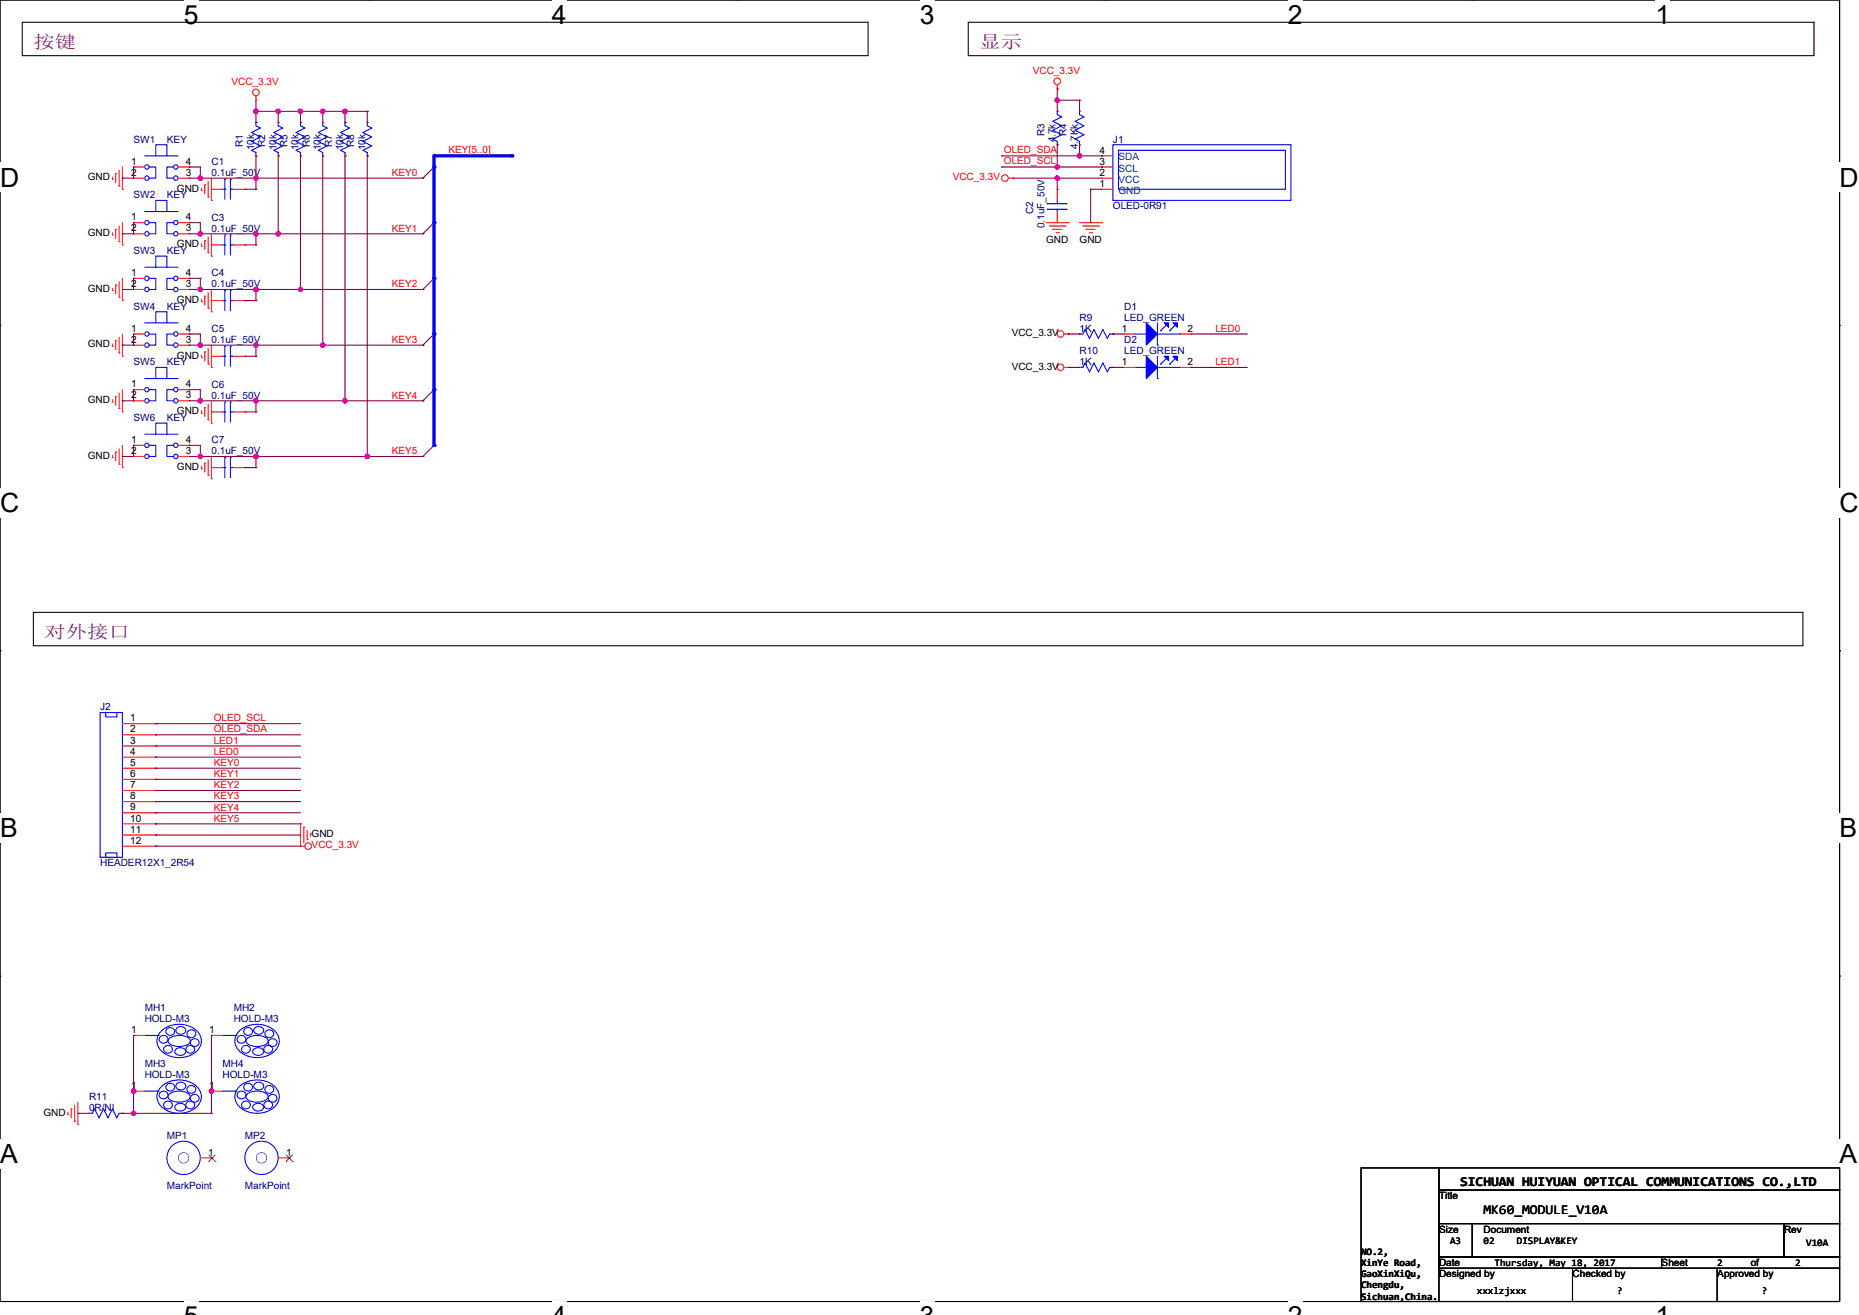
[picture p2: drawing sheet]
<svg xmlns="http://www.w3.org/2000/svg" width="297mm" height="210mm" viewBox="0 0 297 210" stroke-linecap="round" stroke-linejoin="round" font-family="sans-serif">
<path d="M0 0h293.9v207.8h-293.9z" fill="none" stroke="#000" stroke-width=".17"/>
<g fill="#fff">
<path d="M29.4 0h2.3v4.7h-2.3z"/>
<path d="M29.4 207.8h2.3v2.2h-2.3z"/>
</g>
<path d="M58.8 0h.1M58.8 207.8h.1" fill="none" stroke="#000" stroke-width=".17"/>
<g fill="#fff">
<path d="M88.2 0h2.3v4.7h-2.3z"/>
<path d="M88.2 207.8h2.3v2.2h-2.3z"/>
</g>
<path d="M117.6 0h.1M117.6 207.8h.1" fill="none" stroke="#000" stroke-width=".17"/>
<g fill="#fff">
<path d="M146.9 0h2.4v4.7h-2.4z"/>
<path d="M146.9 207.8h2.4v2.2h-2.4z"/>
</g>
<path d="M176.3 0h.1M176.3 207.8h.1" fill="none" stroke="#000" stroke-width=".17"/>
<g fill="#fff">
<path d="M205.7 0h2.4v4.7h-2.4z"/>
<path d="M205.7 207.8h2.4v2.2h-2.4z"/>
</g>
<path d="M235.1 0h.1M235.1 207.8h.1" fill="none" stroke="#000" stroke-width=".17"/>
<g fill="#fff">
<path d="M264.5 0h2.4v4.7h-2.4z"/>
<path d="M264.5 207.8h2.4v2.2h-2.4z"/>
<path d="M0 26h3.1v4.7h-3.1z"/>
<path d="M293.9 26h3.1v4.7h-3.1z"/>
<path d="M0 77.9h3.1v4.8h-3.1z"/>
<path d="M293.9 77.9h3.1v4.8h-3.1z"/>
</g>
<path d="M0 52h.1M293.9 52h.1" fill="none" stroke="#000" stroke-width=".17"/>
<g fill="#fff">
<path d="M0 129.9h2.8v4.7h-2.8z"/>
<path d="M293.9 129.9h2.8v4.7h-2.8z"/>
</g>
<path d="M0 103.9h.1M293.9 103.9h.1" fill="none" stroke="#000" stroke-width=".17"/>
<g fill="#fff">
<path d="M0 181.9h2.8v4.7h-2.8z"/>
<path d="M293.9 181.9h2.8v4.7h-2.8z"/>
</g>
<g fill="none" stroke="#000" stroke-width=".17">
<path d="M3.6 3.6h135.1v5.3h-135.1zM154.7 3.6h135.1v5.3h-135.1zM5.3 97.8h282.7v5.3h-282.7zM0 155.9h.1M293.9 155.9h.1M217.4 186.5h12.5v21.3h-12.5zM229.9 186.5h64v3.6h-64zM229.9 190.1h64v5.3h-64zM229.9 195.4h5.3v5.3h-5.3zM235.2 195.4h49.8v5.3h-49.8zM285 195.4h8.9v5.3h-8.9zM229.9 200.7h35.6v1.8h-35.6z"/>
<path d="M251.2 207.8h.1M251.2 202.5v5.3M265.5 200.7h28.4v1.8h-28.4zM274.3 207.8h.1M274.3 202.5v5.3M293.9 202.5v5.3h-64"/>
</g>
<g fill="none" stroke="#f00" stroke-width=".17">
<path d="M40.9 16h.1M40.9 19.6h.1M40.9 15.3v.7M44.4 19.6h.1M48 19.6h.1M51.6 19.6h.1M55.1 19.6h.1M58.7 19.6h.1M168.9 14.2h.1M168.9 17.8h.1M168.9 13.5v.7M172.5 17.8h.1"/>
<path d="M18 28.6h.1M18 37.5h.1M18 28.3v.3M18 37.2v.3M18.5 27.7h.1M18.5 36.6h.1M18.5 27.7v1.5M18.5 36.6v1.4M19 29.7h.1M19 38.6h.1M19 27.2v2.5M19 36.1v2.5"/>
<path d="M19.6 30.2h.1M19.6 39.1h.1M19.6 26.7v3.5M19.6 35.6v3.5M21.3 26.7h.1M21.3 28.4h.1M21.3 35.6h.1M21.3 37.3h.1M21.3 28.4h1.8M21.3 35.6h1.8M21.3 26.7h1.8M21.3 37.3h1.8"/>
<path d="M28.4 28.4h1.8M28.4 35.6h1.8M28.4 26.7h1.8M28.4 37.3h1.8M30.2 26.7h.1M30.2 28.4h.1M30.2 35.6h.1M30.2 37.3h.1M32.2 30.4h.1M32.2 39.3h.1M32.2 30v.4M32.2 38.9v.4"/>
<path d="M32.7 29.5h.1M32.7 38.4h.1M32.7 29.5v1.4M32.7 38.4v1.4M33.3 31.5h.1M33.3 29v2.5M33.3 37.9v2.5M33.8 32h.1M33.8 30.2h.1M33.8 39.1h.1M33.8 28.4v3.6M33.8 37.3v3.6"/>
<path d="M33.8 30.2h1.8M33.8 39.1h1.8M37.3 30.2h1.8M37.3 39.1h1.8M39.1 30.2h.1M39.1 39.1h.1M40.9 24.9h.1M44.4 24.9h.1M48 24.9h.1M51.6 24.9h.1M55.1 24.9h.1M58.7 24.9h.1"/>
<path d="M161.1 28.4h.7M161.8 28.4h.1M167.1 35.6h3.6M167.7 36.1h2.5M168.2 36.6h.1M168.2 36.6h1.4M168.7 37.2h.4M168.9 35.6h.1M168.9 30.2h.1M168.9 23.1h.1M168.9 30.2v1.8M168.9 33.8v1.8"/>
<path d="M169.1 37.2h.1M170.2 36.1h.1M170.7 35.6h.1M172.5 23.1h.1M172.5 35.6h3.5M173 36.1h2.5M173.5 36.6h.1M173.5 36.6h1.5M174.1 37.2h.3M174.4 37.2h.1M175.5 36.1h.1M176 35.6h.1"/>
<path d="M176 24.9h.1M176 26.7h.1M176 28.4h.1M176 30.2h.1M176 28.4h1.8M176 30.2h1.8M176 26.7h1.8M176 24.9h1.8M18 46.4h.1M18 55.3h.1M18 46v.4M18 54.9v.4"/>
<path d="M18.5 45.5h.1M18.5 54.4h.1M18.5 45.5v1.4M18.5 54.4v1.4M19 47.5h.1M19 56.4h.1M19 45v2.5M19 53.9v2.5M19.6 48h.1M19.6 56.9h.1M19.6 44.4v3.6M19.6 53.3v3.6"/>
<path d="M21.3 53.3h.1M21.3 55.1h.1M21.3 44.4h.1M21.3 46.2h.1M21.3 53.3h1.8M21.3 55.1h1.8M21.3 44.4h1.8M21.3 46.2h1.8M28.4 53.3h1.8M28.4 55.1h1.8M28.4 44.4h1.8M28.4 46.2h1.8"/>
<path d="M30.2 53.3h.1M30.2 55.1h.1M30.2 44.4h.1M30.2 46.2h.1M32.2 48.2h.1M32.2 57.1h.1M32.2 47.8v.4M32.2 56.7v.4M32.7 47.3h.1M32.7 56.2h.1M32.7 47.3v1.4M32.7 56.2v1.4"/>
<path d="M33.3 40.4h.1M33.3 49.3h.1M33.3 58.1h.1M33.3 46.8v2.5M33.3 55.6v2.5M33.8 40.9h.1M33.8 49.8h.1M33.8 58.7h.1M33.8 48h.1M33.8 56.9h.1M33.8 46.2v3.6M33.8 55.1v3.6"/>
<path d="M33.8 48h1.8M33.8 56.9h1.8M37.3 48h1.8M37.3 56.9h1.8M39.1 48h.1M39.1 56.9h.1M170 53.3h.7M170 58.7h.7M170.7 53.3h.1M170.7 58.7h.1M172.5 58.7h.1M172.5 53.3h.1"/>
<path d="M177.8 58.7h.1M177.8 53.3h.1M179.6 58.7h.1M179.6 53.3h.1M179.6 53.3h1.8M179.6 58.7h1.8M188.5 53.3h1.7M188.5 58.7h1.7M190.2 58.7h.1M190.2 53.3h.1M18 64.2h.1M18 73.1h.1"/>
<path d="M18 63.8v.4M18 72.7v.4M18.5 63.3h.1M18.5 72.2h.1M18.5 63.3v1.4M18.5 72.2v1.4M19 65.3h.1M19 74.1h.1M19 62.8v2.5M19 71.6v2.5M19.6 65.8h.1M19.6 74.7h.1"/>
<path d="M19.6 62.2v3.6M19.6 71.1v3.6M21.3 62.2h.1M21.3 64h.1M21.3 71.1h.1M21.3 72.9h.1M21.3 62.2h1.8M21.3 64h1.8M21.3 71.1h1.8M21.3 72.9h1.8M28.4 62.2h1.8M28.4 64h1.8"/>
<path d="M28.4 71.1h1.8M28.4 72.9h1.8M30.2 62.2h.1M30.2 64h.1M30.2 71.1h.1M30.2 72.9h.1M32.2 66h.1M32.2 74.9h.1M32.2 65.6v.4M32.2 74.5v.4M32.7 65.1h.1M32.7 74h.1"/>
<path d="M32.7 65.1v1.4M32.7 74v1.4M33.3 67h.1M33.3 75.9h.1M33.3 64.5v2.5M33.3 73.4v2.5M33.8 67.6h.1M33.8 76.5h.1M33.8 65.8h.1M33.8 74.7h.1M33.8 64v3.6M33.8 72.9v3.6"/>
<path d="M33.8 65.8h1.8M33.8 74.7h1.8M37.3 65.8h1.8M37.3 74.7h1.8M39.1 65.8h.1M39.1 74.7h.1M19.6 115.6h5.3M19.6 117.3h5.3M19.6 119.1h5.3M24.9 115.6h.1M24.9 117.3h.1M24.9 119.1h.1"/>
<path d="M19.6 135.1h5.3M19.6 120.9h5.3M19.6 122.7h5.3M19.6 124.5h5.3M19.6 126.2h5.3M19.6 128h5.3M19.6 129.8h5.3M19.6 131.6h5.3M19.6 133.3h5.3M24.9 120.9h.1M24.9 122.7h.1M24.9 124.5h.1"/>
<path d="M24.9 126.2h.1M24.9 128h.1M24.9 129.8h.1M24.9 131.6h.1M24.9 133.3h.1M24.9 135.1h.1M48 135.1h.1M48 131.6h.1M48 135.1h.7M48 131.6v3.5M48.5 132.1h.1M48.5 132.1v2.5"/>
<path d="M49.1 134.1h.1M49.1 132.6v1.5M49.6 133.2h.1M49.6 133.2v.3M10.8 178h.1M10.8 177.6v.4M11.4 177.1h.1M11.4 177.1v1.4M11.9 179h.1M11.9 176.6v2.4M12.4 179.6h.1M12.4 176v3.6"/>
<path d="M14.2 177.8h.1M19.6 177.8h.1M21.3 174.2h.1M21.3 165.4h.1M21.3 165.4h1.8M21.3 174.2h1.8M33.8 165.4h.1M33.8 174.2h.1M33.8 165.4h1.8M33.8 174.2h1.8M32 184.9h1.8M33.8 184.9h.1"/>
<path d="M44.4 184.9h1.8M46.2 184.9h.1"/>
<circle cx="40.9" cy="14.8" r=".53"/>
<circle cx="168.9" cy="13" r=".53"/>
<circle cx="160.6" cy="28.4" r=".53"/>
<circle cx="169.4" cy="58.7" r=".53"/>
<circle cx="169.4" cy="53.3" r=".53"/>
<circle cx="49.2" cy="135.1" r=".53"/>
</g>
<g fill="none" stroke="#800040" stroke-width=".17">
<path d="M40.9 17.8h.1M40.9 19.6h.1M40.9 16v3.6M40.9 17.8h17.8M44.4 17.8h.1M44.4 17.8v1.8M48 17.8h.1M48 19.6h.1M48 17.8v1.8M51.6 17.8h.1M51.6 17.8v1.8M55.1 19.6h.1"/>
<path d="M55.1 17.8h.1M55.1 17.8v1.8M58.7 17.8h.1M58.7 17.8v1.8M19.6 28.4h.1M19.6 37.3h.1M21.3 26.7h.1M21.3 35.6h.1M21.3 26.7v1.7h-1.7M21.3 35.6v1.7h-1.7M30.2 26.7h.1M30.2 35.6h.1"/>
<path d="M30.2 28.4h37.4M30.2 26.7h1.8v1.7M30.2 35.6h1.8v1.7M30.2 37.3h37.4M32 28.4h.1M32 37.3h.1M39.1 30.2h1.8M39.1 39.1h1.8M40.9 28.4h.1M40.9 37.3h.1M40.9 30.2h.1M40.9 39.1h.1"/>
<path d="M40.9 24.9v5.3M40.9 37.3v1.8M44.4 37.3h.1M44.4 24.9v12.4M48 24.9v21.3M51.6 24.9v30.2M55.1 24.9v39.1M58.7 24.9v48M67.6 28.4h.1M67.6 37.3h.1M69.3 26.7l-1.7 1.7M69.3 35.6l-1.7 1.7"/>
<path d="M19.6 46.2h.1M19.6 55.1h.1M21.3 44.4h.1M21.3 53.3h.1M21.3 44.4v1.8h-1.7M21.3 53.3v1.8h-1.7M30.2 46.2h.1M30.2 44.4h.1M30.2 53.3h.1M30.2 53.3h1.8v1.8M30.2 46.2h37.4M30.2 44.4h1.8"/>
<path d="M30.2 55.1h37.4M32 44.4h.1M32 55.1h.1M32 44.4v1.8M39.1 48h1.8M39.1 56.9h1.8M40.9 46.2h.1M40.9 55.1h.1M40.9 48h.1M40.9 56.9h.1M40.9 46.2v1.8M40.9 55.1v1.8"/>
<path d="M48 46.2h.1M51.6 55.1h.1M67.6 46.2h.1M67.6 55.1h.1M69.3 44.4l-1.7 1.8M69.3 53.3l-1.7 1.8M19.6 64h.1M21.3 62.2h.1M21.3 71.1h.1M21.3 62.2v1.8h-1.7M21.3 71.1v1.8M30.2 62.2h.1"/>
<path d="M30.2 71.1h.1M30.2 62.2h1.8v1.8M30.2 71.1h1.8v1.8M30.2 64h37.4M30.2 72.9h37.4M32 64h.1M32 72.9h.1M39.1 65.8h1.8M39.1 74.7h1.8M40.9 64h.1M40.9 72.9h.1M40.9 65.8h.1"/>
<path d="M40.9 74.7h.1M40.9 64v1.8M40.9 72.9v1.8M55.1 64h.1M58.7 72.9h.1M67.6 64h.1M67.6 72.9h.1M69.3 62.2l-1.7 1.8M69.3 71.1l-1.7 1.8"/>
</g>
<g fill="none" stroke="#00f" stroke-width=".17">
<path d="M40.9 19.6h.1M40.9 19.6v.5l.7 .3-1.4 .8 1.4 .7-1.4 .7 1.4 .7-1.4 .7 .7 .4v.5M44.4 19.6h.1M44.4 19.6v.5l.8 .3-1.5 .8 1.5 .7-1.5 .7 1.5 .7-1.5 .7 .7 .4v.5M48 19.6h.1M48 19.6v.5l.7 .3-1.4 .8 1.4 .7-1.4 .7 1.4 .7-1.4 .7 .7 .4v.5M51.6 19.6h.1M51.6 19.6v.5l.7 .3-1.4 .8 1.4 .7-1.4 .7 1.4 .7-1.4 .7 .7 .4v.5M55.1 19.6h.1M55.1 19.6v.5l.7 .3-1.4 .8 1.4 .7-1.4 .7 1.4 .7-1.4 .7 .7 .4v.5M58.7 19.6h.1M58.7 19.6v.5l.7 .3-1.4 .8 1.4 .7-1.4 .7 1.4 .7-1.4 .7 .7 .4v.5"/>
<path d="M168.9 17.8h.1M168.9 17.8v.5l.7 .4-1.4 .7 1.4 .7-1.4 .7 1.4 .7-1.4 .7 .7 .4v.5M172.5 17.8h.1M172.5 17.8v.5l.7 .4-1.4 .7 1.4 .7-1.4 .7 1.4 .7-1.4 .7 .7 .4v.5M23.1 24.9h5.3M23.1 33.8h5.3M23.8 26.7h1.1v1.7h-1.1M23.8 35.6h1.1v1.7h-1.1M24.9 24.9v-1.8h1.8v1.8M24.9 33.8v-1.8h1.8v1.8M27.7 26.7h-1v1.7h1M27.7 35.6h-1v1.7h1"/>
<path d="M35.6 30.2h.3M35.6 39.1h.3M35.9 30.2h.1M35.9 28.6h.1M35.9 39.1h.1M35.9 37.5h.1M35.9 28.6v3.2M35.9 37.5v3.2M36.8 28.6h.1M36.8 30.2h.1M36.8 37.5h.1M36.8 39.1h.1"/>
<path d="M36.8 30.2h.5M36.8 28.6v3.2M36.8 37.5v3.2M36.8 39.1h.5M40.9 24.9h.1M44.4 24.9h.1M48 24.9h.1M51.6 24.9h.1M55.1 24.9h.1M58.7 24.9h.1M167.3 32.5h.1M167.3 33.4h.1"/>
<path d="M167.3 32.5h3.2M167.3 33.4h3.2M168.9 33.4h.1M168.9 32.5h.1M168.9 23.1h.1M168.9 32v.5M168.9 33.4v.4M172.5 23.1h.1M177.8 23.1h28.4v8.9h-28.4zM178.7 24h26.7v6.2h-26.7zM23.1 51.6h5.3M23.1 42.7h5.3"/>
<path d="M23.8 53.3h1.1v1.8h-1.1M23.8 44.4h1.1v1.8h-1.1M24.9 51.6v-1.8h1.8v1.8M24.9 42.7v-1.8h1.8v1.8M27.7 53.3h-1v1.8h1M27.7 44.4h-1v1.8h1M35.6 48h.3M35.6 56.9h.3M35.9 48h.1M35.9 46.4h.1M35.9 56.9h.1M35.9 55.3h.1"/>
<path d="M35.9 46.4v3.2M35.9 55.3v3.2M36.8 46.4h.1M36.8 48h.1M36.8 55.3h.1M36.8 56.9h.1M36.8 46.4v3.2M36.8 55.3v3.2M36.8 48h.5M36.8 56.9h.5M172.5 58.7h.1M172.5 53.3h.1"/>
<path d="M172.5 58.7h.5l.4-.7 .7 1.4 .7-1.4 .7 1.4 .7-1.4 .7 1.4 .4-.7h.5M172.5 53.3h.5l.4-.7 .7 1.4 .7-1.4 .7 1.4 .7-1.4 .7 1.4 .4-.7h.5M177.8 58.7h.1M177.8 53.3h.1M181.4 58.7h1.7M181.4 53.3h1.7M183.1 58.7h.1M183.1 53.3h.1M184.9 55.1h.1M184.9 58.7h3.6M184.9 51.6v3.5M184.9 56.9v3.6"/>
<path d="M184.9 53.3h3.6M185.4 58.1h.1M185.4 52.8h.1M186.3 57.3l-.9 .8M186.3 51.9l-.9 .9M186.9 58.1h.1M186.9 52.8h.1M187.8 57.3l-.9 .8M187.8 51.9l-.9 .9M188.5 58.7h.1M188.5 53.3h.1M23.1 60.5h5.3"/>
<path d="M23.1 69.3h5.3M23.8 62.2h1.1v1.8h-1.1M23.8 71.1h1.1v1.8h-1.1M24.9 60.5v-1.8h1.8v1.8M24.9 69.3v-1.7h1.8v1.7M27.7 62.2h-1v1.8h1M27.7 71.1h-1v1.8h1M35.6 65.8h.3M35.6 74.7h.3M35.9 65.8h.1M35.9 64.2h.1M35.9 74.7h.1"/>
<path d="M35.9 73.1h.1M35.9 64.2v3.2M35.9 73.1v3.2M36.8 64.2h.1M36.8 65.8h.1M36.8 73.1h.1M36.8 74.7h.1M36.8 64.2v3.2M36.8 73.1v3.2M36.8 65.8h.5M36.8 74.7h.5M184.9 60.5h.1"/>
<path d="M16 113.8h3.6v23.1h-3.6zM16.9 113.8v.7h1.8v-.7M16.9 136.9v-.7h1.8v.7M14.2 177.8h.1M14.2 177.8h.6l.3-.7 .7 1.4 .7-1.4 .8 1.4 .7-1.4 .7 1.4 .3-.7h.6M19.6 177.8h.1M23.1 165.4h2.2M23.1 174.2h2.2M25.3 174.2h.1M25.3 165.4h.1M25.6 174.4a.65 .65 0 0 1 1 0 .65 .65 0 0 1-.2 1 .65 .65 0 0 1-.8-.1 .65 .65 0 0 1 0-.9zM25.6 165.5a.65 .65 0 0 1 1 .1 .65 .65 0 0 1-.2 .9 .65 .65 0 0 1-.8-.1 .65 .65 0 0 1 0-.9z"/>
<path d="M25.9 173.5a4.2 4.2 0 0 1 5.9 .5 2.26 2.26 0 0 1-1 3.2 4.2 4.2 0 0 1-5.4-.9 2.13 2.13 0 0 1 .5-2.8zM25.9 164.6a4.2 4.2 0 0 1 5.9 .5 2.26 2.26 0 0 1-1 3.2 4.2 4.2 0 0 1-5.4-.9 2.13 2.13 0 0 1 .5-2.8zM26.7 173.2a.65 .65 0 0 1 1 0 .65 .65 0 0 1-.2 1 .65 .65 0 0 1-.8-.2 .65 .65 0 0 1 0-.8zM26.7 164.3a.65 .65 0 0 1 1 0 .65 .65 0 0 1-.2 1 .65 .65 0 0 1-.8-.2 .65 .65 0 0 1 0-.8zM26.9 174.8a2.64 2.64 0 0 1 3.4 0l.1 .3a1.23 1.23 0 0 1-1.2 .9 2.59 2.59 0 0 1-2.3-.6l-.1-.3zM26.9 166a2.64 2.64 0 0 1 3.4 0l.1 .2a1.23 1.23 0 0 1-1.2 .9 2.59 2.59 0 0 1-2.3-.6l-.1-.3zM28.2 176.4a.97 .97 0 0 1 1.5 .4 .94 .94 0 0 1-.9 .6 .94 .94 0 0 1-.9-.6zM28.2 167.5a.97 .97 0 0 1 1.5 .4 .94 .94 0 0 1-.9 .6 .94 .94 0 0 1-.9-.6zM28.3 173a.78 .78 0 0 1 .9-.1 .78 .78 0 0 1 .4 .8 .79 .79 0 0 1-.9 .4 .79 .79 0 0 1-.5-.9zM28.3 164.1a.78 .78 0 0 1 .9-.1 .78 .78 0 0 1 .4 .8 .79 .79 0 0 1-.9 .4 .79 .79 0 0 1-.5-.9zM30.1 173.5a.65 .65 0 0 1 1 .1 .65 .65 0 0 1-.2 .9 .65 .65 0 0 1-.9-.1 .65 .65 0 0 1 .1-.9zM30.1 164.6a.65 .65 0 0 1 1 .1 .65 .65 0 0 1-.2 1 .65 .65 0 0 1-.9-.2 .65 .65 0 0 1 .1-.9z"/>
<path d="M35.6 165.4h2.1M35.6 174.2h2.1M37.7 165.4h.1M37.7 174.2h.1M38.1 165.5a.65 .65 0 0 1 1 .1 .65 .65 0 0 1-.2 .9 .65 .65 0 0 1-.9-.1 .65 .65 0 0 1 .1-.9zM38.1 174.4a.65 .65 0 0 1 1 0 .65 .65 0 0 1-.2 1 .65 .65 0 0 1-.9-.1 .65 .65 0 0 1 .1-.9zM38.3 164.6a4.2 4.2 0 0 1 6 .5 2.26 2.26 0 0 1-1 3.2 4.2 4.2 0 0 1-5.4-.9 2.13 2.13 0 0 1 .4-2.8zM38.3 173.5a4.2 4.2 0 0 1 6 .5 2.26 2.26 0 0 1-1 3.2 4.2 4.2 0 0 1-5.4-.9 2.13 2.13 0 0 1 .4-2.8zM39.1 164.3a.65 .65 0 0 1 1.1 0 .65 .65 0 0 1-.3 1 .65 .65 0 0 1-.8-.2 .65 .65 0 0 1 0-.8zM39.1 173.2a.65 .65 0 0 1 1.1 0 .65 .65 0 0 1-.3 1 .65 .65 0 0 1-.8-.2 .65 .65 0 0 1 0-.8zM39.4 166a2.64 2.64 0 0 1 3.4 0v.2a1.23 1.23 0 0 1-1.2 .9 2.59 2.59 0 0 1-2.2-.6l-.1-.3zM39.4 174.8a2.64 2.64 0 0 1 3.4 0v.3a1.23 1.23 0 0 1-1.2 .9 2.59 2.59 0 0 1-2.2-.6l-.1-.3z"/>
<path d="M40.6 167.5a.97 .97 0 0 1 1.5 .4 .94 .94 0 0 1-.9 .6 .94 .94 0 0 1-.8-.6zM40.6 176.4a.97 .97 0 0 1 1.5 .4 .94 .94 0 0 1-.9 .6 .94 .94 0 0 1-.8-.6zM40.8 164.1a.78 .78 0 0 1 .9-.1 .78 .78 0 0 1 .4 .8 .79 .79 0 0 1-1 .4 .79 .79 0 0 1-.5-.9zM40.8 173a.78 .78 0 0 1 .9-.1 .78 .78 0 0 1 .4 .8 .79 .79 0 0 1-1 .4 .79 .79 0 0 1-.5-.9zM42.5 164.6a.65 .65 0 0 1 1 .1 .65 .65 0 0 1-.2 1 .65 .65 0 0 1-.8-.2 .65 .65 0 0 1 0-.9zM42.5 173.5a.65 .65 0 0 1 1 .1 .65 .65 0 0 1-.2 .9 .65 .65 0 0 1-.8-.1 .65 .65 0 0 1 0-.9z"/>
<circle cx="23.5" cy="37.3" r=".35"/>
<circle cx="23.5" cy="28.4" r=".35"/>
<circle cx="23.5" cy="26.7" r=".35"/>
<circle cx="23.5" cy="35.6" r=".35"/>
<circle cx="28.1" cy="37.3" r=".35"/>
<circle cx="28.1" cy="28.4" r=".35"/>
<circle cx="28.1" cy="26.7" r=".35"/>
<circle cx="28.1" cy="35.6" r=".35"/>
<circle cx="23.5" cy="46.2" r=".35"/>
<circle cx="23.5" cy="55.1" r=".35"/>
<circle cx="23.5" cy="44.4" r=".35"/>
<circle cx="23.5" cy="53.3" r=".35"/>
<circle cx="28.1" cy="55.1" r=".35"/>
<circle cx="28.1" cy="46.2" r=".35"/>
<circle cx="28.1" cy="53.3" r=".35"/>
<circle cx="28.1" cy="44.4" r=".35"/>
<circle cx="23.5" cy="72.9" r=".35"/>
<circle cx="23.5" cy="71.1" r=".35"/>
<circle cx="23.5" cy="62.2" r=".35"/>
<circle cx="23.5" cy="64" r=".35"/>
<circle cx="28.1" cy="64" r=".35"/>
<circle cx="28.1" cy="71.1" r=".35"/>
<circle cx="28.1" cy="62.2" r=".35"/>
<circle cx="28.1" cy="72.9" r=".35"/>
<circle cx="26.9" cy="176.5" r=".67"/>
<circle cx="26.9" cy="167.6" r=".67"/>
<circle cx="30.4" cy="176.5" r=".67"/>
<circle cx="30.4" cy="167.6" r=".67"/>
<circle cx="31.1" cy="175.4" r=".67"/>
<circle cx="31.1" cy="166.5" r=".67"/>
<circle cx="39.3" cy="176.5" r=".67"/>
<circle cx="39.3" cy="167.6" r=".67"/>
<circle cx="42.9" cy="167.6" r=".67"/>
<circle cx="42.9" cy="176.5" r=".67"/>
<circle cx="43.6" cy="166.5" r=".67"/>
<circle cx="43.6" cy="175.4" r=".67"/>
<circle cx="29.3" cy="184.9" r="2.66"/>
<circle cx="29.3" cy="184.9" r=".88"/>
<circle cx="41.8" cy="184.9" r="2.66"/>
<circle cx="41.8" cy="184.9" r=".88"/>
</g>
<path d="M33.3 185.5h.1M33.3 184.4l1.1 1.1M34.4 185.5h.1M34.4 184.4l-1.1 1.1M45.7 185.5h.1M45.7 184.4l1 1.1M46.7 185.5h.1M46.7 184.4l-1 1.1" fill="none" stroke="#804000" stroke-width=".16"/>
<g fill="#00f" stroke="#00f" stroke-width=".17">
<path d="M183.1 56.9l1.8 1.8-1.8 1.8z"/>
<path d="M186 56.9h.7v.7z"/>
<path d="M187.4 56.9h.7v.7z"/>
<path d="M183.1 51.6l1.8 1.7-1.8 1.8z"/>
<path d="M186 51.6h.7v.7z"/>
<path d="M187.4 51.6h.7v.7z"/>
</g>
<g fill="#f0f" stroke="#f0f" stroke-width=".17">
<circle cx="32" cy="28.4" r=".35"/>
<circle cx="40.9" cy="28.4" r=".35"/>
<circle cx="32" cy="37.3" r=".35"/>
<circle cx="40.9" cy="37.3" r=".35"/>
<circle cx="32" cy="46.2" r=".35"/>
<circle cx="40.9" cy="46.2" r=".35"/>
<circle cx="32" cy="55.1" r=".35"/>
<circle cx="40.9" cy="55.1" r=".35"/>
<circle cx="32" cy="64" r=".35"/>
<circle cx="40.9" cy="64" r=".35"/>
<circle cx="32" cy="72.9" r=".35"/>
<circle cx="40.9" cy="72.9" r=".35"/>
<circle cx="40.9" cy="17.8" r=".35"/>
<circle cx="44.4" cy="37.3" r=".35"/>
<circle cx="48" cy="46.2" r=".35"/>
<circle cx="51.6" cy="55.1" r=".35"/>
<circle cx="55.1" cy="64" r=".35"/>
<circle cx="58.7" cy="72.9" r=".35"/>
<circle cx="44.4" cy="17.8" r=".35"/>
<circle cx="48" cy="17.8" r=".35"/>
<circle cx="51.6" cy="17.8" r=".35"/>
<circle cx="55.1" cy="17.8" r=".35"/>
</g>
<path d="M69.3 24.9v1.8" fill="none" stroke="#00f" stroke-width=".53"/>
<circle cx="69.3" cy="26.7" r=".26" fill="#00f"/>
<path d="M69.3 24.9h12.5" fill="none" stroke="#00f" stroke-width=".53"/>
<circle cx="81.8" cy="24.9" r=".26" fill="#00f"/>
<path d="M69.3 26.7v8.9" fill="none" stroke="#00f" stroke-width=".53"/>
<circle cx="69.3" cy="35.6" r=".26" fill="#00f"/>
<path d="M69.3 35.6v8.8" fill="none" stroke="#00f" stroke-width=".53"/>
<circle cx="69.3" cy="44.4" r=".26" fill="#00f"/>
<path d="M69.3 44.4v8.9" fill="none" stroke="#00f" stroke-width=".53"/>
<circle cx="69.3" cy="53.3" r=".26" fill="#00f"/>
<path d="M69.3 53.3v8.9" fill="none" stroke="#00f" stroke-width=".53"/>
<circle cx="69.3" cy="62.2" r=".26" fill="#00f"/>
<path d="M69.3 62.2v8.9" fill="none" stroke="#00f" stroke-width=".53"/>
<circle cx="69.3" cy="71.1" r=".26" fill="#00f"/>
<g fill="none" stroke="#800040" stroke-width=".17">
<path d="M168.9 14.2h.1M168.9 16h.1M168.9 14.2v3.6M168.9 16h3.6M172.5 16h.1M172.5 16v1.8M160 24.9h.1M160 26.7h.1M160 24.9h16M160 26.7h16M161.8 28.4h14.2M168.9 26.7h.1"/>
<path d="M168.9 28.4h.1M168.9 23.1v3.6M168.9 28.4v1.8M172.5 24.9h.1M172.5 23.1v1.8M174.2 30.2h.1M174.2 35.6h.1M174.2 30.2h1.8M174.2 30.2v5.4M176 24.9h.1M176 26.7h.1M170.7 53.3h.1"/>
<path d="M170.7 58.7h.1M170.7 53.3h1.8M170.7 58.7h1.8M177.8 53.3h.1M177.8 58.7h.1M177.8 53.3h1.8M177.8 58.7h1.8M190.2 53.3h8.9M190.2 58.7h8.9M199.1 53.3h.1M199.1 58.7h.1M19.6 72.9h.1"/>
<path d="M19.6 72.9h1.7M24.9 117.3h.1M24.9 115.6h.1M24.9 119.1h.1M24.9 117.3h23.1M24.9 115.6h23.1M24.9 119.1h23.1M24.9 122.7h.1M24.9 124.5h.1M24.9 126.2h.1M24.9 128h.1M24.9 129.8h.1"/>
<path d="M24.9 131.6h.1M24.9 133.3h.1M24.9 135.1h.1M24.9 120.9h.1M24.9 122.7h23.1M24.9 124.5h23.1M24.9 126.2h23.1M24.9 128h23.1M24.9 129.8h23.1M24.9 131.6h23.1M24.9 133.3h23.1M24.9 135.1h23.1"/>
<path d="M24.9 120.9h23.1M12.4 177.8h.1M12.4 177.8h1.8M19.6 177.8h14.2M21.3 174.2h.1M21.3 165.4h.1M21.3 177.8h.1M21.3 165.4v12.4M33.8 165.4h.1M33.8 174.2h.1M33.8 177.8h.1M33.8 165.4v12.4"/>
</g>
<g fill="#f0f" stroke="#f0f" stroke-width=".17">
<circle cx="172.5" cy="24.9" r=".35"/>
<circle cx="168.9" cy="16" r=".35"/>
<circle cx="168.9" cy="26.7" r=".35"/>
<circle cx="168.9" cy="28.4" r=".35"/>
<circle cx="21.3" cy="177.8" r=".35"/>
<circle cx="21.3" cy="174.2" r=".35"/>
<circle cx="33.8" cy="174.2" r=".35"/>
<circle cx="32" cy="28.4" r=".35"/>
<circle cx="40.9" cy="28.4" r=".35"/>
<circle cx="32" cy="37.3" r=".35"/>
<circle cx="40.9" cy="37.3" r=".35"/>
<circle cx="32" cy="46.2" r=".35"/>
<circle cx="40.9" cy="46.2" r=".35"/>
<circle cx="32" cy="55.1" r=".35"/>
<circle cx="40.9" cy="55.1" r=".35"/>
<circle cx="32" cy="64" r=".35"/>
<circle cx="40.9" cy="64" r=".35"/>
<circle cx="32" cy="72.9" r=".35"/>
<circle cx="40.9" cy="72.9" r=".35"/>
<circle cx="40.9" cy="17.8" r=".35"/>
<circle cx="44.4" cy="37.3" r=".35"/>
<circle cx="48" cy="46.2" r=".35"/>
<circle cx="51.6" cy="55.1" r=".35"/>
<circle cx="55.1" cy="64" r=".35"/>
<circle cx="58.7" cy="72.9" r=".35"/>
<circle cx="44.4" cy="17.8" r=".35"/>
<circle cx="48" cy="17.8" r=".35"/>
<circle cx="51.6" cy="17.8" r=".35"/>
<circle cx="55.1" cy="17.8" r=".35"/>
</g>
<g font-size="4.2">
<text x="29.4" y="3.8">5</text>
<text x="88.2" y="3.8">4</text>
<text x="147" y="3.8">3</text>
<text x="205.7" y="3.8">2</text>
<text x="264.5" y="3.8">1</text>
<text x="0" y="29.8">D</text>
<text x="293.9" y="29.8">D</text>
<text x="0" y="81.8">C</text>
<text x="293.9" y="81.8">C</text>
<text x="0" y="133.7">B</text>
<text x="293.9" y="133.7">B</text>
<text x="0" y="185.7">A</text>
<text x="293.9" y="185.7">A</text>
</g>
<g font-size="2.8" fill="#800080">
<text x="5.3" y="7.7">按键</text>
<text x="156.5" y="7.7">显示</text>
<text x="7.1" y="101.9">对外接口</text>
</g>
<g font-size="2.1">
<text x="233.3" y="189.4">SICHUAN HUIYUAN OPTICAL COMMUNICATIONS CO.,LTD</text>
<text x="237" y="193.8">MK60_MODULE_V10A</text>
</g>
<g font-size="1.6" fill="#f00">
<text x="165" y="11.7">VCC_3.3V</text>
<text x="37" y="13.5">VCC_3.3V</text>
<text x="62.6" y="28.1">KEY0</text>
<text x="71.7" y="24.4">KEY[5..0]</text>
<text x="152.2" y="28.8">VCC_3.3V</text>
<text x="160.4" y="24.5">OLED_SDA</text>
<text x="160.4" y="26.3">OLED_SCL</text>
<text x="62.6" y="37">KEY1</text>
<text x="62.6" y="45.9">KEY2</text>
<text x="194.2" y="53">LED0</text>
<text x="62.6" y="54.8">KEY3</text>
<text x="194.2" y="58.3">LED1</text>
<text x="62.6" y="63.6">KEY4</text>
<text x="62.6" y="72.5">KEY5</text>
<text x="34.1" y="116.9">OLED_SDA</text>
<text x="34.1" y="115.2">OLED_SCL</text>
<text x="34.1" y="118.8">LED1</text>
<text x="34.1" y="122.3">KEY0</text>
<text x="34.1" y="124.1">KEY1</text>
<text x="34.1" y="125.9">KEY2</text>
<text x="34.1" y="120.5">LED0</text>
<text x="34.1" y="127.7">KEY3</text>
<text x="34.1" y="129.4">KEY4</text>
<text x="34.1" y="131.2">KEY5</text>
<text x="49.8" y="135.5">VCC_3.3V</text>
</g>
<g font-size="1.6" fill="#000080">
<text x="21.3" y="22.8">SW1</text>
<text x="26.7" y="22.8">KEY</text>
<text x="38.8" y="23.5" transform="rotate(-90 38.8 23.5)">R1</text>
<text x="42.4" y="23.5" transform="rotate(-90 42.4 23.5)">R2</text>
<text x="45.9" y="23.5" transform="rotate(-90 45.9 23.5)">R5</text>
<text x="49.5" y="23.5" transform="rotate(-90 49.5 23.5)">R6</text>
<text x="53" y="23.5" transform="rotate(-90 53 23.5)">R7</text>
<text x="56.6" y="23.5" transform="rotate(-90 56.6 23.5)">R8</text>
<text x="166.8" y="21.7" transform="rotate(-90 166.8 21.7)">R3</text>
<text x="168.6" y="22.8" transform="rotate(-90 168.6 22.8)">4.7k</text>
<text x="170.4" y="21.7" transform="rotate(-90 170.4 21.7)">R4</text>
<text x="172.2" y="23.8" transform="rotate(-90 172.2 23.8)">4.7Kk</text>
<text x="177.8" y="22.8">J1</text>
<text x="33.8" y="26.3">C1</text>
<text x="33.8" y="28.1">0.1uF_50V</text>
<text x="40.6" y="24" transform="rotate(-90 40.6 24)">10k</text>
<text x="44.2" y="24" transform="rotate(-90 44.2 24)">10k</text>
<text x="47.7" y="24" transform="rotate(-90 47.7 24)">10k</text>
<text x="51.3" y="24" transform="rotate(-90 51.3 24)">10k</text>
<text x="54.8" y="24" transform="rotate(-90 54.8 24)">10k</text>
<text x="58.4" y="24" transform="rotate(-90 58.4 24)">10k</text>
<text x="21.3" y="31.7">SW2</text>
<text x="26.7" y="31.7">KEY</text>
<text x="33.8" y="35.2">C3</text>
<text x="165.1" y="34.1" transform="rotate(-90 165.1 34.1)">C2</text>
<text x="177.8" y="33.4">OLED-0R91</text>
<text x="21.3" y="40.6">SW3</text>
<text x="26.7" y="40.6">KEY</text>
<text x="33.8" y="37">0.1uF_50V</text>
<text x="166.8" y="36.4" transform="rotate(-90 166.8 36.4)">0.1uF_50V</text>
<text x="33.8" y="44.1">C4</text>
<text x="33.8" y="45.9">0.1uF_50V</text>
<text x="21.3" y="49.4">SW4</text>
<text x="26.7" y="49.4">KEY</text>
<text x="33.8" y="53">C5</text>
<text x="172.5" y="51.2">R9</text>
<text x="172.5" y="53">1K</text>
<text x="179.6" y="49.4">D1</text>
<text x="179.6" y="51.2">LED_GREEN</text>
<text x="21.3" y="58.3">SW5</text>
<text x="26.7" y="58.3">KEY</text>
<text x="33.8" y="54.8">0.1uF_50V</text>
<text x="172.5" y="56.6">R10</text>
<text x="172.5" y="58.3">1K</text>
<text x="179.6" y="54.8">D2</text>
<text x="179.6" y="56.6">LED_GREEN</text>
<text x="33.8" y="61.9">C6</text>
<text x="33.8" y="63.7">0.1uF_50V</text>
<text x="21.3" y="67.2">SW6</text>
<text x="26.7" y="67.2">KEY</text>
<text x="33.8" y="70.8">C7</text>
<text x="33.8" y="72.6">0.1uF_50V</text>
<text x="16" y="113.5">J2</text>
<text x="16" y="138.3">HEADER12X1_2R54</text>
<text x="23.1" y="161.5">MH1</text>
<text x="37.3" y="161.5">MH2</text>
<text x="23.1" y="163.2">HOLD-M3</text>
<text x="37.3" y="163.2">HOLD-M3</text>
<text x="23.1" y="170.3">MH3</text>
<text x="23.1" y="172.1">HOLD-M3</text>
<text x="35.6" y="170.3">MH4</text>
<text x="35.6" y="172.1">HOLD-M3</text>
<text x="14.2" y="175.7">R11</text>
<text x="14.2" y="177.5">0R/NI</text>
<text x="26.7" y="181.9">MP1</text>
<text x="39.1" y="181.9">MP2</text>
<text x="26.7" y="189.9">MarkPoint</text>
<text x="39.1" y="189.9">MarkPoint</text>
</g>
<g font-size="1.6">
<text x="14" y="28.8">GND</text>
<text x="21" y="26.3">1</text>
<text x="21" y="28.1">2</text>
<text x="29.7" y="26.3">4</text>
<text x="29.7" y="28.1">3</text>
<text x="175.7" y="24.5">4</text>
<text x="175.7" y="26.3">3</text>
<text x="175.7" y="28.1">2</text>
<text x="175.7" y="29.9">1</text>
<text x="21" y="35.2">1</text>
<text x="28.3" y="30.6">GND</text>
<text x="29.7" y="35.2">4</text>
<text x="14" y="37.7">GND</text>
<text x="21" y="37">2</text>
<text x="28.3" y="39.5">GND</text>
<text x="29.7" y="37">3</text>
<text x="167.1" y="38.8">GND</text>
<text x="172.5" y="38.8">GND</text>
<text x="14" y="46.6">GND</text>
<text x="21" y="44.1">1</text>
<text x="21" y="45.9">2</text>
<text x="29.7" y="44.1">4</text>
<text x="29.7" y="45.9">3</text>
<text x="21" y="53">1</text>
<text x="28.3" y="48.4">GND</text>
<text x="29.7" y="53">4</text>
<text x="161.6" y="53.7">VCC_3.3V</text>
<text x="179.2" y="53">1</text>
<text x="189.7" y="53">2</text>
<text x="14" y="55.5">GND</text>
<text x="21" y="54.7">2</text>
<text x="28.3" y="57.3">GND</text>
<text x="29.7" y="54.7">3</text>
<text x="161.6" y="59">VCC_3.3V</text>
<text x="179.2" y="58.3">1</text>
<text x="189.7" y="58.3">2</text>
<text x="14" y="64.4">GND</text>
<text x="21" y="61.9">1</text>
<text x="21" y="63.6">2</text>
<text x="29.7" y="61.9">4</text>
<text x="29.7" y="63.6">3</text>
<text x="21" y="70.7">1</text>
<text x="28.3" y="66.2">GND</text>
<text x="29.7" y="70.7">4</text>
<text x="14" y="73.3">GND</text>
<text x="21" y="72.5">2</text>
<text x="28.3" y="75">GND</text>
<text x="29.7" y="72.5">3</text>
<text x="20.8" y="115.2">1</text>
<text x="20.8" y="117">2</text>
<text x="20.8" y="118.8">3</text>
<text x="20.8" y="120.5">4</text>
<text x="20.8" y="122.3">5</text>
<text x="20.8" y="124.1">6</text>
<text x="20.8" y="125.9">7</text>
<text x="20.8" y="127.6">8</text>
<text x="20.8" y="129.4">9</text>
<text x="20.8" y="131.2">10</text>
<text x="20.8" y="133">11</text>
<text x="20.8" y="134.8">12</text>
<text x="49.8" y="133.7">GND</text>
<text x="21" y="165">1</text>
<text x="33.4" y="165">1</text>
<text x="21" y="173.9">1</text>
<text x="33.4" y="173.9">1</text>
<text x="6.9" y="178.2">GND</text>
<text x="33.3" y="184.5">1</text>
<text x="45.7" y="184.5">1</text>
<text x="229.9" y="191.5">Title</text>
<text x="229.9" y="196.8">Size</text>
<text x="237" y="196.8">Document</text>
<text x="285" y="196.8">Rev</text>
<text x="217.4" y="200.4">NO.2,</text>
<text x="217.4" y="202.2">XinYe Road,</text>
<text x="217.5" y="204">GaoXinXiQu,</text>
<text x="229.9" y="202.2">Date</text>
<text x="229.9" y="204">Designed by</text>
<text x="231.7" y="198.6">A3</text>
<text x="237" y="198.6">02</text>
<text x="238.8" y="202.2">Thursday, May 18, 2017</text>
<text x="242.3" y="198.6">DISPLAY&amp;KEY</text>
<text x="251.2" y="204">Checked by</text>
<text x="265.5" y="202.2">Sheet</text>
<text x="274.3" y="202.2">2</text>
<text x="274.4" y="204">Approved by</text>
<text x="279.7" y="202.2">of</text>
<text x="286.8" y="202.2">2</text>
<text x="288.6" y="199">V10A</text>
<text x="217.4" y="205.8">Chengdu,</text>
<text x="217.4" y="207.5">Sichuan,China.</text>
<text x="236" y="206.7">xxxlzjxxx</text>
<text x="258.3" y="206.7">?</text>
<text x="281.5" y="206.7">?</text>
</g>
<g font-size="1.6" fill="#004080">
<text x="178.7" y="25.6">SDA</text>
<text x="178.7" y="27.4">SCL</text>
<text x="178.7" y="29.2">VCC</text>
<text x="178.7" y="30.9">GND</text>
</g>
</svg>
